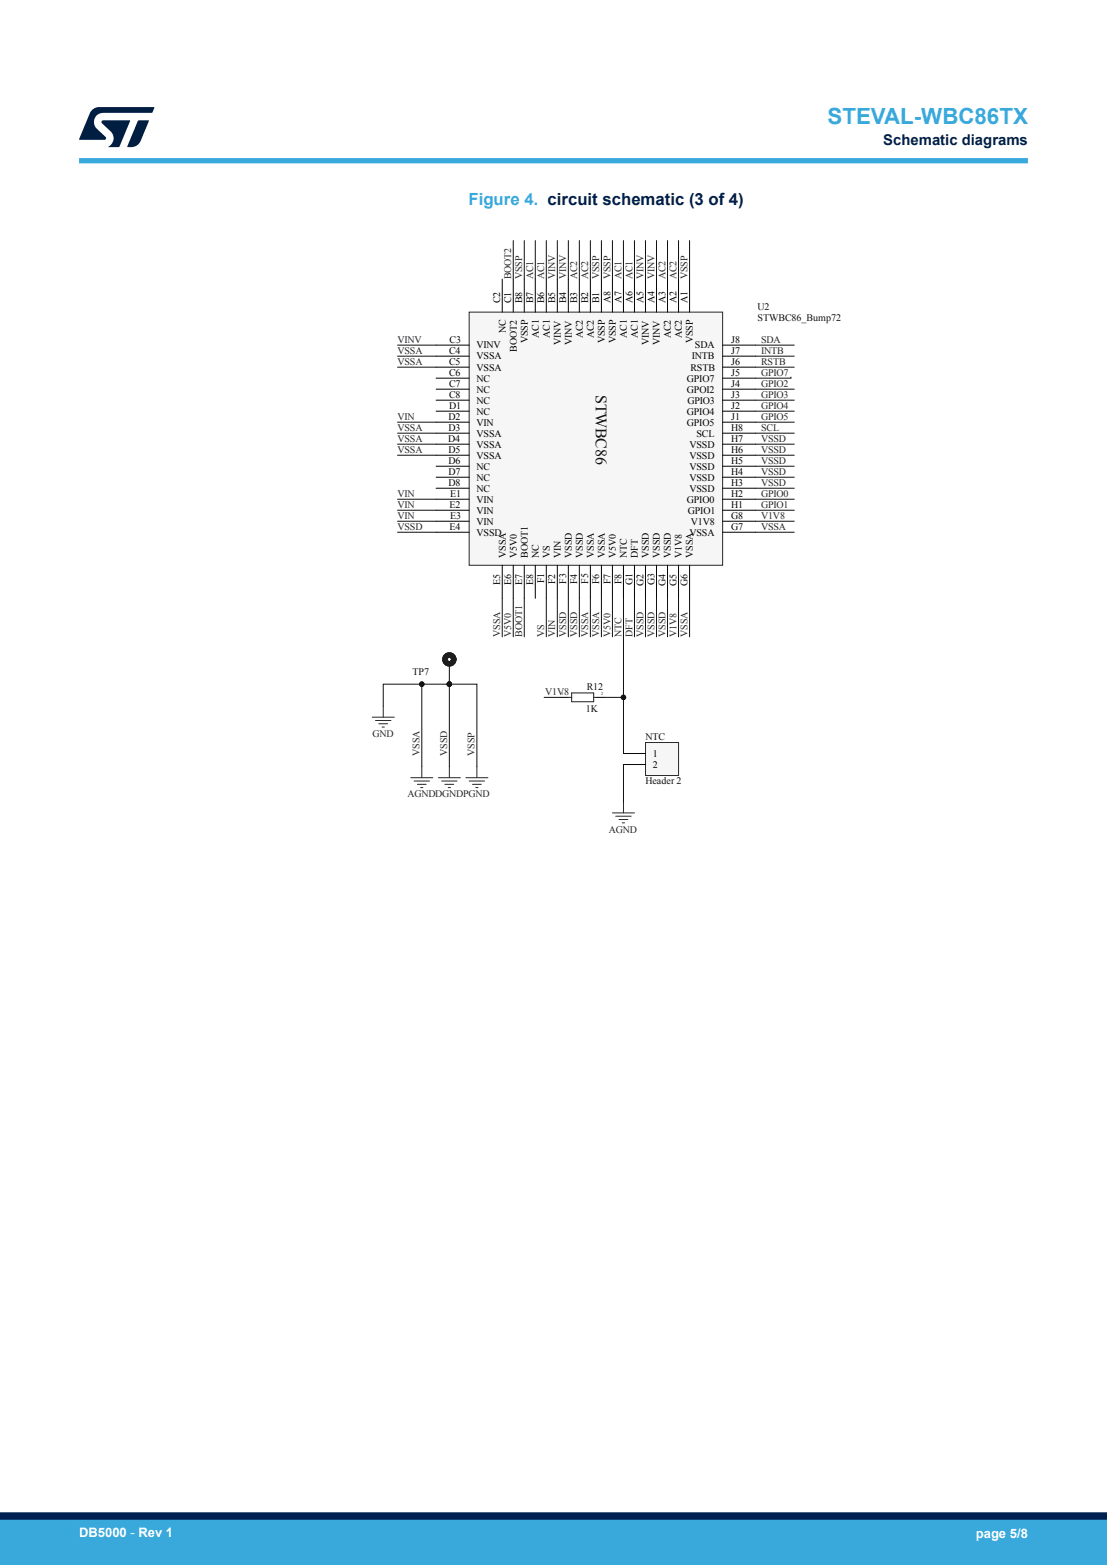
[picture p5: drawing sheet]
<svg xmlns="http://www.w3.org/2000/svg" width="210mm" height="297mm" viewBox="0 0 210 297" stroke-linecap="round" stroke-linejoin="round" font-family="sans-serif">
<g fill="none" stroke="#262626" stroke-width=".19">
<path d="M70.6 136.1h4.2M71.2 136.7h3M71.9 137.4h1.6M72.5 138h.4M72.7 134v2.1M77.9 147.6h4.2M78.6 148.2h2.9M79.2 148.8h1.6M79.8 149.5h.4M80 145.5v2.1M83.2 147.6h4.1M83.8 148.2h2.9"/>
<path d="M84.4 148.8h1.7M85 149.5h.5M85.2 145.5v2.1M88.4 147.6h4.2M89 148.2h2.9M89.6 148.8h1.7M90.3 149.5h.4M90.5 145.5v2.1M116.2 154.3h4.2M116.8 154.9h2.9M117.4 155.5h1.7M118.1 156.2h.4"/>
<path d="M118.3 152.2v2.1"/>
</g>
<path d="M122.5 140.9h6.2v6.3h-6.2z" fill-rule="evenodd" fill="#f6f6f6"/>
<path d="M122.5 140.9h6.2v6.3h-6.2z" fill="none" stroke="#262626" stroke-width=".19"/>
<path d="M118.3 143h4.2M118.3 145.1h4.2" fill="none" stroke="#000" stroke-width=".19"/>
<path d="M89 59.2h48.1v48.1h-48.1z" fill-rule="evenodd" fill="#f6f6f6"/>
<path d="M89 59.2h48.1v48.1h-48.1z" fill="none" stroke="#262626" stroke-width=".19"/>
<g fill="none" stroke="#000" stroke-width=".19">
<path d="M95.3 53v6.2M97.4 53v6.2M99.5 53v6.2M101.5 53v6.2M103.6 53v6.2M105.7 53v6.2M107.8 53v6.2M109.9 53v6.2M112 53v6.2M114.1 53v6.2M116.2 53v6.2M118.3 53v6.2"/>
<path d="M120.4 53v6.2M122.4 53v6.2M124.5 53v6.2M126.6 53v6.2M128.7 53v6.2M130.8 53v6.2M82.7 65.5h6.3M82.7 67.6h6.3M82.7 69.7h6.3M82.7 71.8h6.3M82.7 78h6.3M82.7 73.9h6.3"/>
<path d="M82.7 75.9h6.3M137.1 65.5h6.3M137.1 67.6h6.3M137.1 69.7h6.3M137.1 71.8h6.3M137.1 78h6.3M137.1 73.9h6.3M137.1 75.9h6.3M82.7 80.1h6.3M82.7 82.2h6.3M82.7 84.3h6.3M82.7 86.4h6.3"/>
<path d="M82.7 88.5h6.3M82.7 94.7h6.3M82.7 96.8h6.3M82.7 98.9h6.3M82.7 92.7h6.3M82.7 90.6h6.3M137.1 80.1h6.3M137.1 82.2h6.3M137.1 84.3h6.3M137.1 86.4h6.3M137.1 88.5h6.3M137.1 94.7h6.3"/>
<path d="M137.1 96.8h6.3M137.1 98.9h6.3M137.1 92.7h6.3M137.1 90.6h6.3M82.7 101h6.3M95.3 107.3v6.2M97.4 107.3v6.2M99.5 107.3v6.2M101.5 107.3v6.2M103.6 107.3v6.2M105.7 107.3v6.2M107.8 107.3v6.2"/>
<path d="M109.9 107.3v6.2M112 107.3v6.2M114.1 107.3v6.2M116.2 107.3v6.2M118.3 107.3v6.2M120.4 107.3v6.2M122.4 107.3v6.2M124.5 107.3v6.2M126.6 107.3v6.2M128.7 107.3v6.2M130.8 107.3v6.2M137.1 101h6.3"/>
</g>
<circle cx="85.2" cy="129.8" r=".42" fill="#0f0f0f"/>
<circle cx="85.2" cy="129.8" r=".42" fill="none" stroke="#0f0f0f" stroke-width=".19"/>
<path d="M85.2 125.7v4.1" fill="none" stroke="#000" stroke-width=".19"/>
<circle cx="85.2" cy="129.8" r=".42" fill="#0f0f0f"/>
<g fill="none" stroke="#0f0f0f" stroke-width=".19">
<path d="M97.4 45.7v7.3M99.5 45.7v7.3M101.5 45.7v7.3M103.6 45.7v7.3M105.7 45.7v7.3M107.8 45.7v7.3M109.9 45.7v7.3M112 45.7v7.3M114.1 45.7v7.3M116.2 45.7v7.3M118.3 45.7v7.3M120.4 45.7v7.3"/>
<path d="M122.4 45.7v7.3M124.5 45.7v7.3M126.6 45.7v7.3M128.7 45.7v7.3M130.8 45.7v7.3M75.4 65.5h7.3M75.4 67.6h7.3M75.4 69.7h7.3M143.4 69.7h7.3M143.4 78h7.3M143.4 73.9h7.3M143.4 75.9h7.3"/>
<path d="M143.4 65.5h7.3M143.4 67.6h7.3M150 71.6v.2h-6.6M75.4 80.1h7.3M75.4 82.2h7.3M75.4 84.3h7.3M75.4 86.4h7.3M75.4 94.7h7.3M75.4 96.8h7.3M75.4 98.9h7.3M143.4 80.1h7.3M143.4 82.2h7.3"/>
<path d="M143.4 84.3h7.3M143.4 86.4h7.3M143.4 94.7h7.3M143.4 96.8h7.3M143.4 88.5h7.3M143.4 90.6h7.3M143.4 92.7h7.3M143.4 98.9h7.3M75.4 101h7.3M95.3 113.5v7.4M97.4 113.5v7.4M99.5 113.5v7.4"/>
<path d="M103.6 113.5v7.4M105.7 113.5v7.4M107.8 113.5v7.4M109.9 113.5v7.4M112 113.5v7.4M114.1 113.5v7.4M116.2 113.5v7.4M120.4 113.5v7.4M122.4 113.5v7.4M124.5 113.5v7.4M126.6 113.5v7.4M128.7 113.5v7.4"/>
<path d="M130.8 113.5v7.4M143.4 101h7.3M80 129.8v15.7M103.2 132.3h3.2"/>
<circle cx="85.2" cy="129.8" r=".42"/>
</g>
<g fill="none" stroke="#1d1d1d" stroke-width="1">
<circle cx="85.2" cy="125.1" r=".84"/>
<circle cx="85.2" cy="125.1" r=".83"/>
</g>
<path d="M107.8 132.3h.6M108.4 131.5h4.2v1.7h-4.2zM112.6 132.3h.7" fill="none" stroke="#1d1d1d" stroke-width=".19"/>
<path d="M106.4 132.3h1.4M113.3 132.3h1.4" fill="none" stroke="#000" stroke-width=".19"/>
<circle cx="80" cy="129.8" r=".42" fill="#0f0f0f"/>
<g fill="none" stroke="#0f0f0f" stroke-width=".19">
<path d="M85.2 129.8v15.7"/>
<circle cx="80" cy="129.8" r=".42"/>
</g>
<circle cx="85.2" cy="129.8" r=".42" fill="#0f0f0f"/>
<g fill="none" stroke="#0f0f0f" stroke-width=".19">
<path d="M72.7 134v-4.2h17.8v15.7"/>
<circle cx="85.2" cy="129.8" r=".42"/>
</g>
<circle cx="85.2" cy="129.8" r=".42" fill="#0f0f0f"/>
<circle cx="85.2" cy="129.8" r=".42" fill="none" stroke="#0f0f0f" stroke-width=".19"/>
<circle cx="80" cy="129.8" r=".42" fill="#0f0f0f"/>
<g fill="none" stroke="#0f0f0f" stroke-width=".19">
<path d="M118.3 113.5v18.8h-3.6M118.3 145.1v7.1"/>
<circle cx="80" cy="129.8" r=".42"/>
</g>
<circle cx="118.3" cy="132.3" r=".42" fill="#0f0f0f"/>
<g fill="none" stroke="#0f0f0f" stroke-width=".19">
<path d="M118.3 132.3v10.7"/>
<circle cx="118.3" cy="132.3" r=".42"/>
</g>
<circle cx="118.3" cy="132.3" r=".42" fill="#0f0f0f"/>
<circle cx="118.3" cy="132.3" r=".42" fill="none" stroke="#0f0f0f" stroke-width=".19"/>
<path d="M15 30.5h180" fill="none" stroke="#39a9dc" stroke-width="1"/>
<g fill="#001e41">
<path d="M17.6 20.8l.8-.4 .4-.1h10.4l.1 .1-.5 1h-9.2a1.74 1.74 0 0 0-1.6 1 1.74 1.74 0 0 0 .3 2l1.7 1.6 .1 .2-.1 .3h-5l2.1-5z"/>
<path d="M26.2 22.9l1.9-.1 .2 .1-1.6 3.9a1.92 1.92 0 0 1-1.8 1.1h-.7l-.1-.1z"/>
<path d="M19.4 22.9l5.2-.1 .1 .1-2.1 5h-2.1a1.85 1.85 0 0 0 .5-2.9l-1.6-1.6-.2-.2z"/>
</g>
<g fill="#39a9dc">
<path d="M0 288.4h210v8.6h-210z" fill-rule="evenodd"/>
<path d="M-.1 288.4h210.2v4.4h-210.2z" fill-rule="evenodd"/>
</g>
<path d="M0 287.7h210" fill="none" stroke="#002052" stroke-width="1.4"/>
<text font-size="4.2" fill="#39a9dc" x="157" y="23.5">STEVAL-WBC86TX</text>
<text font-size="3.2" fill="#39a9dc" x="88.9" y="38.8">Figure 4. circuit schematic (3 of 4)</text>
<text font-size="3" fill="#0f0f0f" x="113" y="74.9" transform="rotate(90 113 74.9)">STWBC86</text>
<text font-size="2.8" fill="#002052" x="167.5" y="27.5">Schematic diagrams</text>
<g font-size="2.5" fill="#fff">
<text x="15" y="291.6">DB5000 - Rev 1</text>
<text x="185.1" y="291.9">page 5/8</text>
</g>
<g font-size="1.9" fill="#262626">
<text x="97" y="53" transform="rotate(-90 97 53)">BOOT2</text>
<text x="99.1" y="53" transform="rotate(-90 99.1 53)">VSSP</text>
<text x="101.2" y="53" transform="rotate(-90 101.2 53)">AC1</text>
<text x="103.2" y="53" transform="rotate(-90 103.2 53)">AC1</text>
<text x="105.3" y="53" transform="rotate(-90 105.3 53)">VINV</text>
<text x="107.4" y="53" transform="rotate(-90 107.4 53)">VINV</text>
<text x="109.5" y="53" transform="rotate(-90 109.5 53)">AC2</text>
<text x="111.6" y="53" transform="rotate(-90 111.6 53)">AC2</text>
<text x="113.7" y="53" transform="rotate(-90 113.7 53)">VSSP</text>
<text x="115.8" y="53" transform="rotate(-90 115.8 53)">VSSP</text>
<text x="117.9" y="53" transform="rotate(-90 117.9 53)">AC1</text>
<text x="120" y="53" transform="rotate(-90 120 53)">AC1</text>
<text x="122.1" y="53" transform="rotate(-90 122.1 53)">VINV</text>
<text x="124.1" y="53" transform="rotate(-90 124.1 53)">VINV</text>
<text x="126.2" y="53" transform="rotate(-90 126.2 53)">AC2</text>
<text x="128.3" y="53" transform="rotate(-90 128.3 53)">AC2</text>
<text x="130.4" y="53" transform="rotate(-90 130.4 53)">VSSP</text>
<text x="75.4" y="65">VINV</text>
<text x="144.4" y="65">SDA</text>
<text x="75.4" y="67.1">VSSA</text>
<text x="75.4" y="69.3">VSSA</text>
<text x="144.4" y="71.4">GPIO7</text>
<text x="144.4" y="69.3">RSTB</text>
<text x="144.4" y="67.1">INTB</text>
<text x="144.4" y="77.6">GPIO4</text>
<text x="144.4" y="75.6">GPIO3</text>
<text x="144.4" y="73.5">GPIO2</text>
<text x="75.4" y="79.7">VIN</text>
<text x="75.4" y="81.8">VSSA</text>
<text x="75.4" y="83.9">VSSA</text>
<text x="144.4" y="83.9">VSSD</text>
<text x="144.4" y="81.8">SCL</text>
<text x="144.4" y="79.7">GPIO5</text>
<text x="75.4" y="86">VSSA</text>
<text x="144.4" y="88.1">VSSD</text>
<text x="144.4" y="86">VSSD</text>
<text x="75.4" y="94.3">VIN</text>
<text x="144.4" y="94.3">GPIO0</text>
<text x="144.4" y="92.3">VSSD</text>
<text x="144.4" y="90.2">VSSD</text>
<text x="75.4" y="96.4">VIN</text>
<text x="75.4" y="98.5">VIN</text>
<text x="75.4" y="100.6">VSSD</text>
<text x="144.4" y="100.6">VSSA</text>
<text x="144.4" y="98.5">V1V8</text>
<text x="144.4" y="96.4">GPIO1</text>
<text x="94.9" y="120.8" transform="rotate(-90 94.9 120.8)">VSSA</text>
<text x="97" y="120.8" transform="rotate(-90 97 120.8)">V5V0</text>
<text x="99.1" y="120.8" transform="rotate(-90 99.1 120.8)">BOOT1</text>
<text x="103.2" y="120.8" transform="rotate(-90 103.2 120.8)">VS</text>
<text x="105.3" y="120.8" transform="rotate(-90 105.3 120.8)">VIN</text>
<text x="107.4" y="120.8" transform="rotate(-90 107.4 120.8)">VSSD</text>
<text x="109.5" y="120.8" transform="rotate(-90 109.5 120.8)">VSSD</text>
<text x="111.6" y="120.8" transform="rotate(-90 111.6 120.8)">VSSA</text>
<text x="113.7" y="120.8" transform="rotate(-90 113.7 120.8)">VSSA</text>
<text x="115.8" y="120.8" transform="rotate(-90 115.8 120.8)">V5V0</text>
<text x="117.9" y="120.8" transform="rotate(-90 117.9 120.8)">NTC</text>
<text x="120" y="120.8" transform="rotate(-90 120 120.8)">DFT</text>
<text x="122.1" y="120.8" transform="rotate(-90 122.1 120.8)">VSSD</text>
<text x="124.1" y="120.8" transform="rotate(-90 124.1 120.8)">VSSD</text>
<text x="126.2" y="120.8" transform="rotate(-90 126.2 120.8)">VSSD</text>
<text x="128.3" y="120.8" transform="rotate(-90 128.3 120.8)">V1V8</text>
<text x="130.4" y="120.8" transform="rotate(-90 130.4 120.8)">VSSA</text>
<text x="103.4" y="131.9">V1V8</text>
<text x="70.7" y="139.8">GND</text>
<text x="79.6" y="143.4" transform="rotate(-90 79.6 143.4)">VSSA</text>
<text x="84.8" y="143.4" transform="rotate(-90 84.8 143.4)">VSSD</text>
<text x="90" y="143.4" transform="rotate(-90 90 143.4)">VSSP</text>
<text x="77.3" y="151.3">AGNDDGNDPGND</text>
<text x="115.5" y="158">AGND</text>
</g>
<g font-size="1.9">
<text x="94.9" y="57.5" transform="rotate(-90 94.9 57.5)">C2</text>
<text x="97" y="57.5" transform="rotate(-90 97 57.5)">C1</text>
<text x="99.1" y="57.5" transform="rotate(-90 99.1 57.5)">B8</text>
<text x="101.2" y="57.5" transform="rotate(-90 101.2 57.5)">B7</text>
<text x="103.2" y="57.5" transform="rotate(-90 103.2 57.5)">B6</text>
<text x="105.3" y="57.5" transform="rotate(-90 105.3 57.5)">B5</text>
<text x="107.4" y="57.5" transform="rotate(-90 107.4 57.5)">B4</text>
<text x="109.5" y="57.5" transform="rotate(-90 109.5 57.5)">B3</text>
<text x="111.6" y="57.5" transform="rotate(-90 111.6 57.5)">B2</text>
<text x="113.7" y="57.5" transform="rotate(-90 113.7 57.5)">B1</text>
<text x="115.8" y="57.5" transform="rotate(-90 115.8 57.5)">A8</text>
<text x="117.9" y="57.5" transform="rotate(-90 117.9 57.5)">A7</text>
<text x="120" y="57.5" transform="rotate(-90 120 57.5)">A6</text>
<text x="122.1" y="57.5" transform="rotate(-90 122.1 57.5)">A5</text>
<text x="124.1" y="57.5" transform="rotate(-90 124.1 57.5)">A4</text>
<text x="126.2" y="57.5" transform="rotate(-90 126.2 57.5)">A3</text>
<text x="128.3" y="57.5" transform="rotate(-90 128.3 57.5)">A2</text>
<text x="130.4" y="57.5" transform="rotate(-90 130.4 57.5)">A1</text>
<text x="85.3" y="65">C3</text>
<text x="95.9" y="63.2" transform="rotate(-90 95.9 63.2)">NC</text>
<text x="100.1" y="65.1" transform="rotate(-90 100.1 65.1)">VSSP</text>
<text x="102.2" y="64.1" transform="rotate(-90 102.2 64.1)">AC1</text>
<text x="104.3" y="64.1" transform="rotate(-90 104.3 64.1)">AC1</text>
<text x="106.4" y="65.4" transform="rotate(-90 106.4 65.4)">VINV</text>
<text x="108.5" y="65.4" transform="rotate(-90 108.5 65.4)">VINV</text>
<text x="110.6" y="64.2" transform="rotate(-90 110.6 64.2)">AC2</text>
<text x="112.6" y="64.2" transform="rotate(-90 112.6 64.2)">AC2</text>
<text x="114.7" y="65.1" transform="rotate(-90 114.7 65.1)">VSSP</text>
<text x="116.8" y="65.1" transform="rotate(-90 116.8 65.1)">VSSP</text>
<text x="118.9" y="64.1" transform="rotate(-90 118.9 64.1)">AC1</text>
<text x="121" y="64.1" transform="rotate(-90 121 64.1)">AC1</text>
<text x="123.1" y="65.4" transform="rotate(-90 123.1 65.4)">VINV</text>
<text x="125.2" y="65.4" transform="rotate(-90 125.2 65.4)">VINV</text>
<text x="127.3" y="64.2" transform="rotate(-90 127.3 64.2)">AC2</text>
<text x="129.4" y="64.2" transform="rotate(-90 129.4 64.2)">AC2</text>
<text x="131.5" y="65.1" transform="rotate(-90 131.5 65.1)">VSSP</text>
<text x="138.7" y="65">J8</text>
<text x="85.2" y="69.3">C5</text>
<text x="85.2" y="71.4">C6</text>
<text x="85.2" y="67.1">C4</text>
<text x="90.4" y="68.1">VSSA</text>
<text x="90.4" y="70.3">VSSA</text>
<text x="90.4" y="66.1">VINV</text>
<text x="98" y="66.7" transform="rotate(-90 98 66.7)">BOOT2</text>
<text x="131" y="70.3">RSTB</text>
<text x="131.3" y="68.1">INTB</text>
<text x="131.8" y="66.1">SDA</text>
<text x="138.7" y="71.4">J5</text>
<text x="138.7" y="69.3">J6</text>
<text x="138.7" y="67.1">J7</text>
<text x="85.2" y="73.5">C7</text>
<text x="85.2" y="75.6">C8</text>
<text x="85.2" y="77.6">D1</text>
<text x="90.4" y="74.5">NC</text>
<text x="90.4" y="76.6">NC</text>
<text x="90.4" y="72.4">NC</text>
<text x="130.3" y="74.5">GPOI2</text>
<text x="130.3" y="72.4">GPIO7</text>
<text x="130.4" y="76.6">GPIO3</text>
<text x="138.7" y="77.6">J2</text>
<text x="138.7" y="75.6">J3</text>
<text x="138.7" y="73.5">J4</text>
<text x="85" y="83.9">D4</text>
<text x="85.1" y="81.8">D3</text>
<text x="85.1" y="79.7">D2</text>
<text x="90.4" y="82.9">VSSA</text>
<text x="90.4" y="78.7">NC</text>
<text x="90.4" y="80.8">VIN</text>
<text x="130.3" y="80.8">GPIO5</text>
<text x="130.3" y="78.7">GPIO4</text>
<text x="132.1" y="82.9">SCL</text>
<text x="138.7" y="79.7">J1</text>
<text x="138.7" y="83.9">H7</text>
<text x="138.7" y="81.8">H8</text>
<text x="85.1" y="86">D5</text>
<text x="85.1" y="88.1">D6</text>
<text x="90.4" y="84.9">VSSA</text>
<text x="90.4" y="87">VSSA</text>
<text x="90.4" y="89.1">NC</text>
<text x="130.8" y="89.1">VSSD</text>
<text x="130.8" y="87">VSSD</text>
<text x="130.8" y="84.9">VSSD</text>
<text x="138.7" y="88.1">H5</text>
<text x="138.7" y="86">H6</text>
<text x="85.1" y="90.2">D7</text>
<text x="85.1" y="92.3">D8</text>
<text x="85.4" y="94.3">E1</text>
<text x="90.4" y="91.2">NC</text>
<text x="90.4" y="93.3">NC</text>
<text x="90.4" y="95.4">VIN</text>
<text x="130.3" y="95.4">GPIO0</text>
<text x="130.8" y="93.3">VSSD</text>
<text x="130.8" y="91.2">VSSD</text>
<text x="138.7" y="94.3">H2</text>
<text x="138.7" y="92.3">H3</text>
<text x="138.7" y="90.2">H4</text>
<text x="85.3" y="100.6">E4</text>
<text x="85.3" y="96.4">E2</text>
<text x="85.4" y="98.5">E3</text>
<text x="90.4" y="97.5">VIN</text>
<text x="90.4" y="99.6">VIN</text>
<text x="90.4" y="101.7">VSSD</text>
<text x="130.5" y="97.5">GPIO1</text>
<text x="130.8" y="101.7">VSSA</text>
<text x="131.1" y="99.6">V1V8</text>
<text x="138.7" y="96.4">H1</text>
<text x="138.7" y="100.6">G7</text>
<text x="138.7" y="98.5">G8</text>
<text x="95.9" y="105.8" transform="rotate(-90 95.9 105.8)">VSSA</text>
<text x="98" y="105.8" transform="rotate(-90 98 105.8)">V5V0</text>
<text x="100.1" y="105.8" transform="rotate(-90 100.1 105.8)">BOOT1</text>
<text x="102.2" y="105.8" transform="rotate(-90 102.2 105.8)">NC</text>
<text x="104.3" y="105.8" transform="rotate(-90 104.3 105.8)">VS</text>
<text x="106.4" y="105.8" transform="rotate(-90 106.4 105.8)">VIN</text>
<text x="108.5" y="105.8" transform="rotate(-90 108.5 105.8)">VSSD</text>
<text x="110.6" y="105.8" transform="rotate(-90 110.6 105.8)">VSSD</text>
<text x="112.6" y="105.8" transform="rotate(-90 112.6 105.8)">VSSA</text>
<text x="114.7" y="105.8" transform="rotate(-90 114.7 105.8)">VSSA</text>
<text x="116.8" y="105.8" transform="rotate(-90 116.8 105.8)">V5V0</text>
<text x="118.9" y="105.8" transform="rotate(-90 118.9 105.8)">NTC</text>
<text x="121" y="105.8" transform="rotate(-90 121 105.8)">DFT</text>
<text x="123.1" y="105.8" transform="rotate(-90 123.1 105.8)">VSSD</text>
<text x="125.2" y="105.8" transform="rotate(-90 125.2 105.8)">VSSD</text>
<text x="127.3" y="105.8" transform="rotate(-90 127.3 105.8)">VSSD</text>
<text x="129.4" y="105.8" transform="rotate(-90 129.4 105.8)">V1V8</text>
<text x="131.5" y="105.8" transform="rotate(-90 131.5 105.8)">VSSA</text>
<text x="94.9" y="111" transform="rotate(-90 94.9 111)">E5</text>
<text x="97" y="111" transform="rotate(-90 97 111)">E6</text>
<text x="99.1" y="111" transform="rotate(-90 99.1 111)">E7</text>
<text x="101.2" y="111" transform="rotate(-90 101.2 111)">E8</text>
<text x="103.2" y="110.7" transform="rotate(-90 103.2 110.7)">F1</text>
<text x="105.3" y="110.9" transform="rotate(-90 105.3 110.9)">F2</text>
<text x="107.4" y="110.8" transform="rotate(-90 107.4 110.8)">F3</text>
<text x="109.5" y="110.9" transform="rotate(-90 109.5 110.9)">F4</text>
<text x="111.6" y="110.8" transform="rotate(-90 111.6 110.8)">F5</text>
<text x="113.7" y="110.9" transform="rotate(-90 113.7 110.9)">F6</text>
<text x="115.8" y="110.9" transform="rotate(-90 115.8 110.9)">F7</text>
<text x="117.9" y="110.9" transform="rotate(-90 117.9 110.9)">F8</text>
<text x="120" y="111.1" transform="rotate(-90 120 111.1)">G1</text>
<text x="122.1" y="111.1" transform="rotate(-90 122.1 111.1)">G2</text>
<text x="124.1" y="111.1" transform="rotate(-90 124.1 111.1)">G3</text>
<text x="126.2" y="111.1" transform="rotate(-90 126.2 111.1)">G4</text>
<text x="128.3" y="111.1" transform="rotate(-90 128.3 111.1)">G5</text>
<text x="130.4" y="111.1" transform="rotate(-90 130.4 111.1)">G6</text>
<text x="123.9" y="143.6">1</text>
<text x="123.9" y="145.7">2</text>
</g>
<g font-size="1.9" fill="#0f0f0f">
<text x="143.7" y="58.8">U2</text>
<text x="143.7" y="60.8">STWBC86_Bump72</text>
<text x="78.3" y="128.1">TP7</text>
<text x="111.3" y="130.9">R12</text>
<text x="111.1" y="135.1">1K</text>
<text x="122.4" y="140.5">NTC</text>
<text x="122.4" y="148.8">Header 2</text>
</g>
<g font-size=".8">
<text x="106.6" y="131.9">1</text>
<text x="114.1" y="131.9">2</text>
</g>
</svg>
